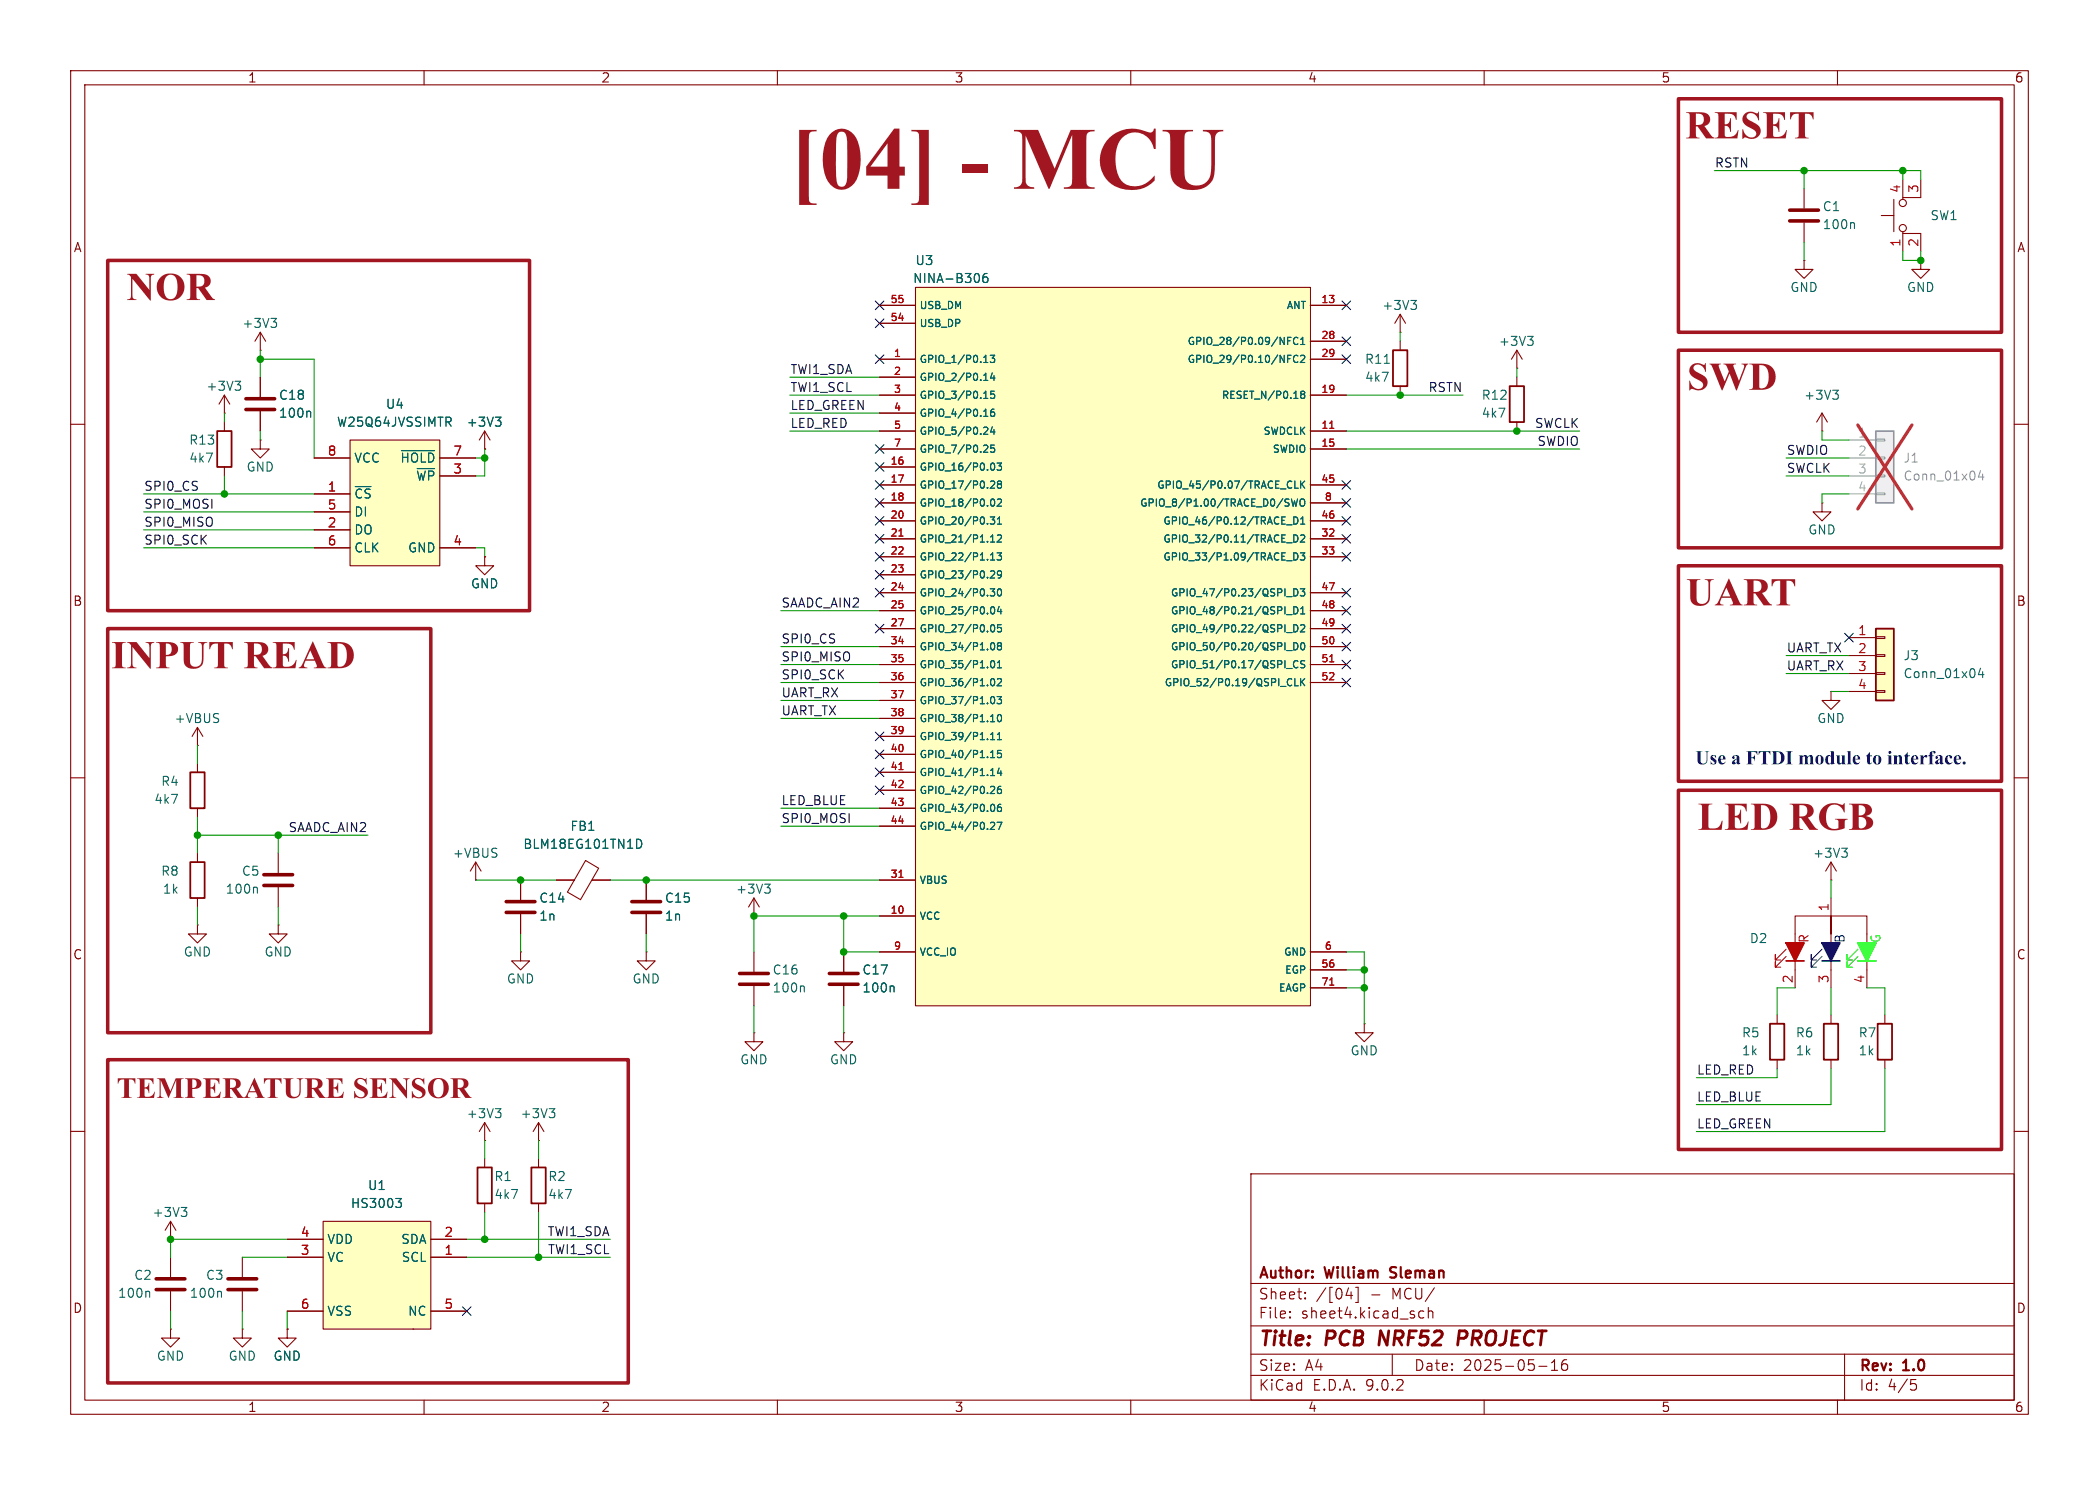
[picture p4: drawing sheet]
<svg xmlns="http://www.w3.org/2000/svg" width="297mm" height="210mm" viewBox="0 0 297 210" stroke-linecap="round" stroke-linejoin="round" font-family="sans-serif">
<g fill="none" stroke="#840000" stroke-width=".15">
<path d="M10 10h277v190h-277zM12 12h273v186h-273zM60 10v2M110 10v2M160 10v2M210 10v2M260 10v2M255.3 26.7v2.8M255.3 31.5v2.8M198.1 47h.1M198.1 44.5v2.5M198.1 48.3v1.2"/>
<path d="M198.1 54.6v1.3M198.1 44.5l-.7 1.2M198.1 44.5l.8 1.2M10 60h2M285 60h2M10 110h2M285 110h2M10 160h2M177 166h108v32h-108zM285 160h2M60 198v2M110 198v2"/>
<path d="M160 198v2M177 194.5h108M177 191.5h108M177 187.5h108M177 181.5h108M182.5 186.3h.1l-.1 .1M182.5 186.3v.1M182.5 185.5v.1M182.5 185.5h.1l-.1 .1M184.7 183.6v.1M184.7 183.6h-.1l.1 .1M184.7 182.8v.1"/>
<path d="M184.7 182.8h-.1l.1 .1M190.5 183.2h.9M191.2 182.7v1M191.8 182.1h.4v2.1h-.4M197 191.5v3M200.8 186.3l.2 .1 .5-.1M201.5 185.5l-.5-.1-.2 .1M202.1 185.5a.37 .37 0 0 1 .6 .1v.8M202.1 184.9v1.5M210 198v2M217.7 193.2h1.2M219.5 193.8h.9"/>
<path d="M219.5 192.7l.5-.4v1.5M221.7 192.3a.59 .59 0 0 0-.7 .6v.6l.1 .2 .4 .1 .2-.1 .1-.5-.1-.3h-.5l-.2 .3M260 198v2M261 191.5v6.5M270.4 195.1h.7M270.5 195.7h.4l.3 .3v.3l-.2 .2-.5 .1"/>
</g>
<path d="M195.4 188.2l-.3 2M207.3 188.2h-.8l-.2 2M207.3 189.2l-.2 .1h-.7" fill="none" stroke="#840000" stroke-width=".4"/>
<path d="M196.8 179.3l-.1 .2 .1 .3M196.7 180.6l.2 .1" fill="none" stroke="#840000" stroke-width=".3"/>
<path d="M253.2 29.7h4.1M253.2 31.2h4.1" fill="none" stroke="#840000" stroke-width=".51"/>
<path d="M262.2 31.5l.2 .2v.6M195.9 51.4h.7M199.6 42.5h.8l-.4 .5M200.2 43l.2 .2v.3l-.2 .3" fill="none" stroke="#006464" stroke-width=".15"/>
<path d="M197.1 49.5h2v5.1h-2z" fill="none" stroke="#840000" stroke-width=".25"/>
<path d="M45.7 172.7h15.3v15.3h-15.3z" fill="#ffffc2"/>
<path d="M24.1 175.3h.1M24.1 172.7l.8 1.3M24.1 172.7l-.7 1.3M24.1 172.7v2.6M40.6 175.3h5.1M40.6 177.8h5.1M45.7 172.7h15.3v15.3h-15.3zM61 175.3h5M61 177.8h5M40.6 185.4h5.1M58.4 188h.1M61 185.4h5" fill="none" stroke="#840000" stroke-width=".15"/>
<path d="M25.6 170.8h.8l-.4 .4M26.2 171.2l.2 .3v.3l-.2 .2M56 169.5h.8l-.4 .5 .3 .1 .1 .4-.3 .3h-.3" fill="none" stroke="#006464" stroke-width=".15"/>
<path d="M129.5 40.6h55.9v101.6h-55.9z" fill="#ffffc2"/>
<g fill="none" stroke="#840000" stroke-width=".15">
<path d="M124.5 43.2h5M124.5 45.7h5M124.5 50.8h5M124.5 53.3h5M124.5 55.9h5M124.5 58.4h5M129.5 40.6h55.9v101.6h-55.9zM185.4 43.2h5.1M185.4 50.8h5.1M185.4 55.9h5.1M185.4 48.3h5.1M124.5 61h5"/>
<path d="M124.5 63.5h5M124.5 66h5M124.5 68.6h5M124.5 71.1h5M124.5 73.7h5M124.5 76.2h5M124.5 78.7h5M185.4 61h5.1M185.4 63.5h5.1M185.4 68.6h5.1M185.4 71.1h5.1M185.4 73.7h5.1"/>
<path d="M185.4 76.2h5.1M185.4 78.7h5.1M124.5 81.3h5M124.5 83.8h5M124.5 86.4h5M124.5 88.9h5M124.5 91.4h5M124.5 94h5M124.5 96.5h5M124.5 99.1h5M185.4 83.8h5.1M185.4 86.4h5.1"/>
<path d="M185.4 88.9h5.1M185.4 91.4h5.1M185.4 94h5.1M185.4 96.5h5.1M124.5 101.6h5M124.5 104.1h5M124.5 106.7h5M124.5 109.2h5M124.5 111.8h5M124.5 114.3h5M124.5 116.8h5M124.5 124.5h5"/>
<path d="M124.5 129.5h5M124.5 134.6h5M185.4 134.6h5.1M185.4 137.2h5.1M185.4 139.7h5.1"/>
</g>
<g fill="none" stroke="#006464" stroke-width=".15">
<path d="M139.7 38.7a.5 .5 0 0 0-.6 .5v.5l.1 .2h.3l.2-.1 .1-.4-.1-.2h-.4l-.2 .2M139.2 51.3h.6M139.2 53.8h.6M139.2 56.3h.6M139.2 58.9h.6M140.1 50.2h.6l-.3 .4 .3 .1v.5l-.2 .1-.4-.1M140.4 52.7l-.2 .8h.6M140.6 57.9h-.2a.68 .68 0 0 0 0 1l.3-.1v-.4l-.2-.1h-.1l-.2 .1M140.6 53.1v.7M140.7 55.3h-.5v.5l.1-.1 .3 .1 .1 .1v.3l-.2 .1-.3-.1M182.2 50.2h.5M182.2 48.2h.3"/>
<path d="M182.2 47.7h.5M182.2 50.7h.3M183.7 50.3a.48 .48 0 0 0-.7 .4 .48 .48 0 0 0 .5 .6l.2-.1M183.7 47.8a.48 .48 0 0 0-.7 .3 .48 .48 0 0 0 .5 .6l.2-.1M184 50.3l.4-.1 .2 .3-.6 .8h.6M184 48.7h.6M184 48l.3-.3v1M184.2 55.8l-.2 .2 .1 .2 .1 .1h.3l.1-.2v-.2l-.2-.1M184.2 55.8l-.2-.2 .2-.3 .3 .1 .1 .1-.2 .3M184.2 55.8h.2M139.7 60.5l.1 .1-.1 .2-.6 .6h.7M139.7 63l.1 .1-.1 .3-.6 .6h.7"/>
<path d="M140.1 73.1h.6l-.3 .4 .3 .1v.4l-.2 .1h-.3M140.2 76.7h.5M140.2 79.2h.5M140.3 68l.3 .1 .1 .2-.6 .7h.6M140.4 65.5a.54 .54 0 0 1 .4 .5 .54 .54 0 0 1-.4 .5M140.4 70.6a.54 .54 0 0 1 .4 .5 .54 .54 0 0 1-.4 .5M140.4 60.4l-.2 .7h.6M140.6 60.7v.7M140.7 62.9h-.5v.5l.1-.1 .3 .1 .1 .1v.4l-.2 .1-.3-.1M141.1 65.5h.6l-.3 .4 .3 .1v.4l-.2 .1-.4-.1M141.1 78.2h.6l-.3 .4 .3 .1v.4l-.2 .1-.4-.1M141.1 70.7l.4-.1 .2 .3-.6 .7h.6"/>
<path d="M141.1 75.7l.4-.1 .2 .3-.6 .8h.6M141.1 74.1h.6M141.1 73.4l.3-.3v1M141.3 68.5l-.2-.2 .2-.3 .3 .1 .1 .1-.2 .3M141.3 68.5l-.2 .2v.1l.2 .2h.3l.1-.2v-.2l-.2-.1M141.3 68.5h.2M182.1 74.2h.7M182.1 76.8h.7M182.1 79.3h.7M182.7 70.6l.3 1 .2-.7 .2 .7 .2-1M183.1 73.1a.51 .51 0 0 1 .6 .5 .51 .51 0 0 1-.6 .5zM183.1 75.6a.51 .51 0 0 1 .6 .6 .51 .51 0 0 1-.6 .5z"/>
<path d="M183.1 78.2a.51 .51 0 0 1 .6 .5 .51 .51 0 0 1-.6 .5zM183.2 68v1h.5M184 78.2h.6l-.3 .4 .3 .1v.4l-.2 .1-.4-.1M184 74.1h.6M184 75.7l.4-.1 .2 .3-.6 .8h.6M184 73.4l.3-.3v1M184 68v1M184.1 70.6h.1a.34 .34 0 0 1 .4 .3v.3a.34 .34 0 0 1-.3 .4 .34 .34 0 0 1-.4-.4v-.3zM184.2 68.5l.4 .5M184.6 68l-.6 .6M140.1 83.3h.6l-.3 .4h.3v.4l-.2 .2h-.2M140.2 93.6l.2-.2a.54 .54 0 0 1 .4 .5 .54 .54 0 0 1-.4 .5l-.2-.2"/>
<path d="M140.3 80.7l.3 .1 .1 .2-.6 .7h.6M140.4 85.8a.54 .54 0 0 1 .4 .5 .54 .54 0 0 1-.4 .5M140.4 88.3a.54 .54 0 0 1 .4 .6 .54 .54 0 0 1-.4 .5M140.4 90.9a.54 .54 0 0 1 .4 .5 .54 .54 0 0 1-.4 .5M140.4 96a.54 .54 0 0 1 .4 .5 .54 .54 0 0 1-.4 .5M140.4 98.5a.54 .54 0 0 1 .4 .5 .54 .54 0 0 1-.4 .5M141.1 98.5h.6l-.3 .4 .3 .1v.4l-.2 .1-.4-.1M141.1 96.1l.4-.1 .2 .3-.6 .7h.6M141.1 93.7l.3-.3v1M141.1 94.4h.6M141.2 83.4l.2-.1a.54 .54 0 0 1 .3 .5 .54 .54 0 0 1-.3 .5l-.2-.1-.1-.3zM141.3 91.3l-.2-.2 .2-.2h.3l.1 .2-.2 .2"/>
<path d="M141.3 91.3l-.2 .2v.2l.2 .2h.3l.1-.2v-.3l-.2-.1M141.3 91.3h.2M141.4 85.8l-.3 .7h.7M141.6 86.1v.7M141.7 88.3h-.5l-.1 .5 .2-.1 .3 .1 .1 .1v.4l-.2 .1-.4-.1M141.7 81.2l-.2 .2h-.2l-.2-.2 .1-.4 .3-.1 .2 .1a.67 .67 0 0 1-.3 .9h-.2M182.1 84.4h.7M182.1 86.9h.7M182.1 89.5h.7M182.1 92h.7M182.1 94.5h.7M182.3 96h.3l.2 .1"/>
<path d="M182.8 96.9l-.2 .1-.3-.1M183.1 83.3a.51 .51 0 0 1 .6 .5 .51 .51 0 0 1-.6 .5zM183.1 85.8a.51 .51 0 0 1 .6 .5 .51 .51 0 0 1-.6 .5zM183.1 88.3a.51 .51 0 0 1 .6 .6 .51 .51 0 0 1-.6 .5zM183.1 90.9a.51 .51 0 0 1 .6 .5 .51 .51 0 0 1-.6 .5zM183.2 96v1h.5M183.7 93.5a.48 .48 0 0 0-.7 .4 .48 .48 0 0 0 .5 .5l.2-.1M184 83.3h.6l-.3 .4h.3v.5l-.2 .1-.4-.1M184 86.8h.6M184 88.4l.4-.1 .2 .3-.6 .8h.6M184 86.1l.3-.3v1M184 96v1"/>
<path d="M184.1 91l.2-.1a.54 .54 0 0 1 .3 .5 .54 .54 0 0 1-.3 .5l-.2-.1-.1-.3zM184.2 96.4l.4 .6M184.6 93.5l-.4-.1-.2 .2 .1 .3 .5 .2v.2l-.2 .1h-.4M184.6 96l-.6 .5M140.2 102.1h.5M140.2 104.6h.5M140.2 103.9l.3-.3v1M140.2 107.1h.5M140.2 109.7h.5M140.3 111.2l.3 .1 .1 .2-.6 .7h.6M140.3 116.3h.3l.1 .3-.6 .7h.6M140.4 113.7a.54 .54 0 0 1 .4 .6 .54 .54 0 0 1-.4 .5"/>
<path d="M141.1 116.3h.7l-.5 1M141.1 103.9l.3-.3v1M141.1 104.6h.6M141.2 101.1l.2-.1a.54 .54 0 0 1 .3 .6 .54 .54 0 0 1-.3 .5l-.2-.1-.1-.3zM141.4 108.6l-.3 .7h.7M141.6 111.2l-.3 .1a.68 .68 0 0 0 0 .9l.4-.1v-.3l-.2-.2h-.2l-.2 .2M141.6 113.7l-.3 .1a.68 .68 0 0 0 0 1l.4-.1v-.4l-.2-.2h-.2l-.2 .2M141.6 109v.7M141.7 106.1h-.5l-.1 .5 .2-.1 .3 .1 .1 .1v.3l-.2 .1-.4-.1"/>
</g>
<path d="M127.2 75.8h.6M188.2 60.6h.5M188.2 93.6h.5M127.2 108.8h.6M127.2 124.1h.6M188.2 139.3h.5" fill="none" stroke="#a90000" stroke-width=".15"/>
<path d="M49.5 62.2h12.7v17.8h-12.7z" fill="#ffffc2"/>
<g fill="none" stroke="#840000" stroke-width=".15">
<path d="M266.2 30.5h1.8M268 28.2v4.6M269.2 32.8v.2h2.6v2.6M269.2 25.4v2.5M269.2 33v2.6M271.8 36.8v1.3h1.2l-1.2 1.3-1.3-1.3h1.3M271.8 36.8h.1M271.8 25.4v2.5h-2.6v.3M44.4 64.8h5.1M44.4 69.9h5.1M44.4 72.4h5.1M44.4 74.9h5.1"/>
<path d="M44.4 77.5h5.1M49.5 62.2h12.7v17.8h-12.7zM62.2 64.8h5.1M62.2 77.5h5.1M62.2 67.3h5.1"/>
<circle cx="269.2" cy="28.7" r=".51"/>
<circle cx="269.2" cy="32.3" r=".51"/>
</g>
<path d="M56.8 63.7h4.7" fill="none" stroke="#006464" stroke-width=".15"/>
<path d="M265.4 61h2.6v10.1h-2.6z" fill="#f0f0f0"/>
<path d="M265.4 61h2.6v10.1h-2.6z" fill="none" stroke="#a1a1a1" stroke-width=".25"/>
<path d="M261.6 62.2h3.8M261.6 64.8h3.8M261.6 67.3h3.8M261.6 69.9h3.8M265.4 62.1h1.3v.3h-1.3zM265.4 64.6h1.3v.3h-1.3zM265.4 67.2h1.3v.2h-1.3zM265.4 69.7h1.3v.3h-1.3z" fill="none" stroke="#a1a1a1" stroke-width=".15"/>
<path d="M280.2 66.6l-.3 .9h.8M280.5 67v.9" fill="none" stroke="#989898" stroke-width=".15"/>
<path d="M262.9 60.1l7.6 11.9M270.5 60.1l-7.6 11.9" fill="none" stroke="#e12e31" stroke-width=".46"/>
<path d="M257.8 58.4l-.8 1.3M257.8 58.4l.8 1.3M257.8 58.4v2.6M257.8 71.1v1.3h1.3l-1.3 1.3-1.3-1.3h1.3M257.8 71.1h.1M257.8 61h.1M27.9 105.4h.1M27.9 102.9l.8 1.2M27.9 102.9l-.7 1.2M27.9 102.9v2.5M266.7 143.5v1.3M266.7 149.9v1.2" fill="none" stroke="#840000" stroke-width=".15"/>
<path d="M259.3 55.2h.8l-.4 .5M259.9 55.7l.2 .2v.3l-.2 .3" fill="none" stroke="#006464" stroke-width=".15"/>
<path d="M265.7 144.8h2v5.1h-2z" fill="none" stroke="#840000" stroke-width=".25"/>
<path d="M252.7 133.4h2.6l-1.3 2.5z" fill="#f00"/>
<path d="M257.8 133.4h2.5l-1.2 2.5z" fill="#00f"/>
<path d="M262.9 133.4h2.5l-1.2 2.5z" fill="#0f0"/>
<g fill="none" stroke="#840000" stroke-width=".15">
<path d="M31.7 59.7v1.3M31.7 66v1.3M36.8 62.2v1.3h1.3l-1.3 1.3-1.2-1.3h1.2M36.8 62.2h.1M259.1 97.8v1.3h1.2l-1.2 1.2-1.3-1.2h1.3M259.1 97.8h.1M254 133.4v-3.9h5.1v2.6v-2.6h5.1v3.9M254 135.9v3.8M259.1 124.5h.1M259.1 121.9v2.6M259.1 127v2.5M259.1 132.1v1.3"/>
<path d="M259.1 135.9v3.8M259.1 121.9l-.8 1.3M259.1 121.9l.7 1.3M264.2 135.9v3.8M259.1 143.5v1.3M259.1 149.9v1.2"/>
</g>
<path d="M252.7 133.4h2.6l-1.3 2.5zM252.7 135.9h2.6" fill="none" stroke="#f00" stroke-width=".25"/>
<path d="M252.7 135.3l-1.5 1.5v-.8v.8h.8M252.7 134.2l-1.5 1.6v-.8v.8h.8M254 133.4v2.5" fill="none" stroke="#f00" stroke-width=".15"/>
<path d="M257.8 133.4h2.5l-1.2 2.5zM257.8 135.9h2.5" fill="none" stroke="#00f" stroke-width=".25"/>
<path d="M257.8 135.3l-1.5 1.5v-.8v.8h.7M257.8 134.2l-1.5 1.6v-.8v.8h.7" fill="none" stroke="#00f" stroke-width=".15"/>
<path d="M262.9 133.4h2.5l-1.2 2.5zM262.9 135.9h2.5" fill="none" stroke="#0f0" stroke-width=".25"/>
<path d="M262.9 135.3l-1.5 1.5v-.8v.8h.7M262.9 134.2l-1.5 1.6v-.8v.8h.7" fill="none" stroke="#0f0" stroke-width=".15"/>
<path d="M261.4 120.7v.3l-.3 .2" fill="none" stroke="#006464" stroke-width=".15"/>
<path d="M30.7 61h2.1v5h-2.1zM258.1 144.8h2v5.1h-2z" fill="none" stroke="#840000" stroke-width=".25"/>
<path d="M265.4 88.9h2.6v10.2h-2.6z" fill="#ffffc2"/>
<path d="M213.6 54.6h2v5.1h-2zM265.4 88.9h2.6v10.2h-2.6zM26.9 109.2h2.1v5.1h-2.1zM26.9 121.9h2.1v5.1h-2.1zM250.4 144.8h2.1v5.1h-2.1zM67.6 165.1h2v5.1h-2zM75.2 165.1h2v5.1h-2z" fill="none" stroke="#840000" stroke-width=".25"/>
<g fill="none" stroke="#840000" stroke-width=".15">
<path d="M255.3 36.8v1.3h1.2l-1.2 1.3-1.3-1.3h1.3M255.3 36.8h.1M31.7 58.4h.1M31.7 55.9l-.7 1.3M31.7 55.9l.8 1.3M31.7 55.9v2.5M36.8 49.5h.1M36.8 47v2.5M36.8 53.3v2.8M36.8 58.2v2.8M36.8 47l-.7 1.3M36.8 47l.8 1.3"/>
<path d="M124.5 43.2h5M124.5 45.7h5M124.5 50.8h5M124.5 53.3h5M124.5 55.9h5M124.5 58.4h5M185.4 43.2h5.1M185.4 50.8h5.1M185.4 55.9h5.1M185.4 48.3h5.1M214.6 52.1h.1M214.6 49.5v2.6"/>
<path d="M214.6 53.3v1.3M214.6 59.7v1.3M214.6 49.5l-.7 1.3M214.6 49.5l.8 1.3M44.4 64.8h5.1M44.4 69.9h5.1M44.4 72.4h5.1M44.4 74.9h5.1M44.4 77.5h5.1M62.2 64.8h5.1M62.2 77.5h5.1M62.2 67.3h5.1"/>
<path d="M68.6 78.7v1.3h1.2l-1.2 1.3-1.3-1.3h1.3M68.6 78.7h.1M68.6 63.5h.1M68.6 61v2.5M68.6 61l-.8 1.2M68.6 61l.7 1.2M124.5 61h5M124.5 63.5h5M124.5 66h5M124.5 68.6h5M124.5 71.1h5M124.5 73.7h5"/>
<path d="M124.5 76.2h5M124.5 78.7h5M185.4 61h5.1M185.4 63.5h5.1M185.4 68.6h5.1M185.4 71.1h5.1M185.4 73.7h5.1M185.4 76.2h5.1M185.4 78.7h5.1M124.5 81.3h5M124.5 83.8h5M124.5 86.4h5"/>
<path d="M124.5 88.9h5M124.5 91.4h5M124.5 94h5M124.5 96.5h5M124.5 99.1h5M185.4 83.8h5.1M185.4 86.4h5.1M185.4 88.9h5.1M185.4 91.4h5.1M185.4 94h5.1M185.4 96.5h5.1M261.6 90.2h3.8"/>
<path d="M261.6 92.7h3.8M261.6 95.3h3.8M261.6 97.8h3.8M265.4 90h1.3v.3h-1.3zM265.4 92.6h1.3v.2h-1.3zM265.4 95.1h1.3v.3h-1.3zM265.4 97.7h1.3v.2h-1.3zM27.9 108v1.2M27.9 114.3v1.3M124.5 101.6h5M124.5 104.1h5M124.5 106.7h5"/>
<path d="M124.5 109.2h5M124.5 111.8h5M124.5 114.3h5M124.5 116.8h5M27.9 130.8v1.3h-1.2l1.2 1.3 1.3-1.3h-1.3M27.9 130.8h.1M27.9 120.7v1.2M27.9 127v1.3M39.4 130.8v1.3h-1.3l1.3 1.3 1.2-1.3h-1.2M39.4 130.8h.1M39.4 120.7v2.7M39.4 125.5v2.8"/>
<path d="M67.3 124.5h.1M67.3 121.9l-.8 1.3M67.3 121.9l.8 1.3M67.3 121.9v2.6M73.7 134.6v1.3h1.2l-1.2 1.3-1.3-1.3h1.3M73.7 134.6h.1M73.7 124.5v2.8M73.7 129.3v2.8M78.7 124.5h2.6M82.9 121.7l1.8 1.1-2.6 4.4-1.8-1zM83.8 124.5h2.6M91.4 134.6v1.3h1.3l-1.3 1.3-1.2-1.3h1.2"/>
<path d="M91.4 134.6h.1M91.4 124.5v2.8M91.4 129.3v2.8M106.7 129.5h.1M106.7 127l-.8 1.3M106.7 127l.7 1.3M106.7 127v2.5M106.7 134.6v2.8M106.7 139.4v2.8M119.4 134.6v2.8M119.4 139.4v2.8M124.5 124.5h5"/>
<path d="M124.5 129.5h5M124.5 134.6h5M185.4 134.6h5.1M185.4 137.2h5.1M185.4 139.7h5.1M68.6 158.8l.7 1.2M68.6 158.8l-.8 1.2M68.6 158.8v2.5M76.2 158.8v2.5M76.2 158.8l.8 1.2M76.2 158.8l-.8 1.2M106.7 146.1v1.2h1.2l-1.2 1.3-1.3-1.3h1.3"/>
<path d="M106.7 146.1h.1M119.4 146.1v1.2h1.2l-1.2 1.3-1.3-1.3h1.3M119.4 146.1h.1M193 144.8v1.3h1.3l-1.3 1.2-1.2-1.2h1.2M193 144.8h.1M251.5 143.5v1.3M251.5 149.9v1.2M24.1 177.8v2.8M34.3 177.8v2.8M40.6 175.3h5.1M40.6 177.8h5.1M61 175.3h5"/>
<path d="M61 177.8h5M68.6 161.3h.1M68.6 163.8v1.3M68.6 170.2v1.3M76.2 161.3h.1M76.2 163.8v1.3M76.2 170.2v1.3M24.1 188v1.2h-1.2l1.2 1.3 1.3-1.3h-1.3M24.1 188h.1M24.1 182.6v2.8M34.3 188v1.2h-1.3l1.3 1.3 1.3-1.3h-1.3M34.3 188h.1"/>
<path d="M34.3 182.6v2.8M40.6 188v1.2h-1.2l1.2 1.3 1.3-1.3h-1.3M40.6 188h.1M40.6 185.4h5.1M61 185.4h5"/>
</g>
<g fill="none" stroke="#006464" stroke-width=".15">
<path d="M139.7 38.7a.5 .5 0 0 0-.6 .5v.5l.1 .2h.3l.2-.1 .1-.4-.1-.2h-.4l-.2 .2M33.3 53.9h.7l-.4 .5M33.8 54.4l.2 .2v.3l-.2 .3M38.3 45h.8l-.4 .5M38.9 45.5l.2 .3v.3l-.2 .2M43.8 58.2l.2 .1v.7M70.1 59h.8l-.4 .5M70.6 59.5l.3 .2v.3l-.3 .3M139.2 51.3h.6M139.2 53.8h.6M139.2 56.3h.6M139.2 58.9h.6"/>
<path d="M140.1 50.2h.6l-.3 .4 .3 .1v.5l-.2 .1-.4-.1M140.4 52.7l-.2 .8h.6M140.6 57.9h-.2a.68 .68 0 0 0 0 1l.3-.1v-.4l-.2-.1h-.1l-.2 .1M140.6 53.1v.7M140.7 55.3h-.5v.5l.1-.1 .3 .1 .1 .1v.3l-.2 .1-.3-.1M182.2 50.2h.5M182.2 48.2h.3M182.2 47.7h.5M182.2 50.7h.3M183.7 50.3a.48 .48 0 0 0-.7 .4 .48 .48 0 0 0 .5 .6l.2-.1M183.7 47.8a.48 .48 0 0 0-.7 .3 .48 .48 0 0 0 .5 .6l.2-.1M184 50.3l.4-.1 .2 .3-.6 .8h.6"/>
<path d="M184 48.7h.6M184 48l.3-.3v1M184.2 55.8l-.2 .2 .1 .2 .1 .1h.3l.1-.2v-.2l-.2-.1M184.2 55.8l-.2-.2 .2-.3 .3 .1 .1 .1-.2 .3M184.2 55.8h.2M216.1 47.6h.8l-.4 .5M216.7 48.1l.2 .2v.3l-.2 .2M56.8 63.7h4.7M139.7 60.5l.1 .1-.1 .2-.6 .6h.7M139.7 63l.1 .1-.1 .3-.6 .6h.7M140.1 73.1h.6l-.3 .4 .3 .1v.4l-.2 .1h-.3M140.2 76.7h.5"/>
<path d="M140.2 79.2h.5M140.3 68l.3 .1 .1 .2-.6 .7h.6M140.4 65.5a.54 .54 0 0 1 .4 .5 .54 .54 0 0 1-.4 .5M140.4 70.6a.54 .54 0 0 1 .4 .5 .54 .54 0 0 1-.4 .5M140.4 60.4l-.2 .7h.6M140.6 60.7v.7M140.7 62.9h-.5v.5l.1-.1 .3 .1 .1 .1v.4l-.2 .1-.3-.1M141.1 65.5h.6l-.3 .4 .3 .1v.4l-.2 .1-.4-.1M141.1 78.2h.6l-.3 .4 .3 .1v.4l-.2 .1-.4-.1M141.1 70.7l.4-.1 .2 .3-.6 .7h.6M141.1 75.7l.4-.1 .2 .3-.6 .8h.6M141.1 74.1h.6"/>
<path d="M141.1 73.4l.3-.3v1M141.3 68.5l-.2-.2 .2-.3 .3 .1 .1 .1-.2 .3M141.3 68.5l-.2 .2v.1l.2 .2h.3l.1-.2v-.2l-.2-.1M141.3 68.5h.2M182.1 74.2h.7M182.1 76.8h.7M182.1 79.3h.7M182.7 70.6l.3 1 .2-.7 .2 .7 .2-1M183.1 73.1a.51 .51 0 0 1 .6 .5 .51 .51 0 0 1-.6 .5zM183.1 75.6a.51 .51 0 0 1 .6 .6 .51 .51 0 0 1-.6 .5zM183.1 78.2a.51 .51 0 0 1 .6 .5 .51 .51 0 0 1-.6 .5zM183.2 68v1h.5"/>
<path d="M184 78.2h.6l-.3 .4 .3 .1v.4l-.2 .1-.4-.1M184 74.1h.6M184 75.7l.4-.1 .2 .3-.6 .8h.6M184 73.4l.3-.3v1M184 68v1M184.1 70.6h.1a.34 .34 0 0 1 .4 .3v.3a.34 .34 0 0 1-.3 .4 .34 .34 0 0 1-.4-.4v-.3zM184.2 68.5l.4 .5M184.6 68l-.6 .6M140.1 83.3h.6l-.3 .4h.3v.4l-.2 .2h-.2M140.2 93.6l.2-.2a.54 .54 0 0 1 .4 .5 .54 .54 0 0 1-.4 .5l-.2-.2M140.3 80.7l.3 .1 .1 .2-.6 .7h.6M140.4 85.8a.54 .54 0 0 1 .4 .5 .54 .54 0 0 1-.4 .5"/>
<path d="M140.4 88.3a.54 .54 0 0 1 .4 .6 .54 .54 0 0 1-.4 .5M140.4 90.9a.54 .54 0 0 1 .4 .5 .54 .54 0 0 1-.4 .5M140.4 96a.54 .54 0 0 1 .4 .5 .54 .54 0 0 1-.4 .5M140.4 98.5a.54 .54 0 0 1 .4 .5 .54 .54 0 0 1-.4 .5M141.1 98.5h.6l-.3 .4 .3 .1v.4l-.2 .1-.4-.1M141.1 96.1l.4-.1 .2 .3-.6 .7h.6M141.1 93.7l.3-.3v1M141.1 94.4h.6M141.2 83.4l.2-.1a.54 .54 0 0 1 .3 .5 .54 .54 0 0 1-.3 .5l-.2-.1-.1-.3zM141.3 91.3l-.2-.2 .2-.2h.3l.1 .2-.2 .2M141.3 91.3l-.2 .2v.2l.2 .2h.3l.1-.2v-.3l-.2-.1M141.3 91.3h.2"/>
<path d="M141.4 85.8l-.3 .7h.7M141.6 86.1v.7M141.7 88.3h-.5l-.1 .5 .2-.1 .3 .1 .1 .1v.4l-.2 .1-.4-.1M141.7 81.2l-.2 .2h-.2l-.2-.2 .1-.4 .3-.1 .2 .1a.67 .67 0 0 1-.3 .9h-.2M182.1 84.4h.7M182.1 86.9h.7M182.1 89.5h.7M182.1 92h.7M182.1 94.5h.7M182.3 96h.3l.2 .1M182.8 96.9l-.2 .1-.3-.1M183.1 83.3a.51 .51 0 0 1 .6 .5 .51 .51 0 0 1-.6 .5z"/>
<path d="M183.1 85.8a.51 .51 0 0 1 .6 .5 .51 .51 0 0 1-.6 .5zM183.1 88.3a.51 .51 0 0 1 .6 .6 .51 .51 0 0 1-.6 .5zM183.1 90.9a.51 .51 0 0 1 .6 .5 .51 .51 0 0 1-.6 .5zM183.2 96v1h.5M183.7 93.5a.48 .48 0 0 0-.7 .4 .48 .48 0 0 0 .5 .5l.2-.1M184 83.3h.6l-.3 .4h.3v.5l-.2 .1-.4-.1M184 86.8h.6M184 88.4l.4-.1 .2 .3-.6 .8h.6M184 86.1l.3-.3v1M184 96v1M184.1 91l.2-.1a.54 .54 0 0 1 .3 .5 .54 .54 0 0 1-.3 .5l-.2-.1-.1-.3zM184.2 96.4l.4 .6"/>
<path d="M184.6 93.5l-.4-.1-.2 .2 .1 .3 .5 .2v.2l-.2 .1h-.4M184.6 96l-.6 .5M280.2 94.5l-.3 .9h.8M280.5 95v.8M90.1 118.7a.64 .64 0 0 1 .7 .6 .64 .64 0 0 1-.7 .7M140.2 102.1h.5M140.2 104.6h.5M140.2 103.9l.3-.3v1M140.2 107.1h.5M140.2 109.7h.5M140.3 111.2l.3 .1 .1 .2-.6 .7h.6M140.3 116.3h.3l.1 .3-.6 .7h.6"/>
<path d="M140.4 113.7a.54 .54 0 0 1 .4 .6 .54 .54 0 0 1-.4 .5M141.1 116.3h.7l-.5 1M141.1 103.9l.3-.3v1M141.1 104.6h.6M141.2 101.1l.2-.1a.54 .54 0 0 1 .3 .6 .54 .54 0 0 1-.3 .5l-.2-.1-.1-.3zM141.4 108.6l-.3 .7h.7M141.6 111.2l-.3 .1a.68 .68 0 0 0 0 .9l.4-.1v-.3l-.2-.2h-.2l-.2 .2M141.6 113.7l-.3 .1a.68 .68 0 0 0 0 1l.4-.1v-.4l-.2-.2h-.2l-.2 .2M141.6 109v.7M141.7 106.1h-.5l-.1 .5 .2-.1 .3 .1 .1 .1v.3l-.2 .1-.4-.1M36.2 125.5l.2 .1v.7M108.2 125h.8l-.4 .5"/>
<path d="M108.7 125.5l.3 .3v.3l-.3 .2M113.6 139.4l.2 .2v.7M126.3 139.4l.2 .2v.7M70.1 156.8h.8l-.4 .5M70.6 157.3l.3 .2v.3l-.3 .3M77.7 156.8h.8l-.4 .5M78.3 157.3l.2 .2v.3l-.2 .3M56 169.5h.8l-.4 .5 .3 .1 .1 .4-.3 .3h-.3M21 182.6l.2 .2v.7M31.2 182.6l.1 .2v.7"/>
</g>
<g fill="none" stroke="#840000" stroke-width=".51">
<path d="M34.8 56.4h4.1M34.8 57.9h4.1M37.3 123.7h4.1M37.3 125.2h4.1M71.6 127.5h4.1M71.6 129h4.1M89.4 127.5h4.1M89.4 129h4.1M104.6 137.7h4.1M104.6 139.2h4.1M117.3 137.7h4.1M117.3 139.2h4.1"/>
<path d="M22.1 180.8h4.1M22.1 182.4h4.1M32.3 180.8h4M32.3 182.4h4"/>
</g>
<g fill="none" stroke="#009600" stroke-width=".15">
<path d="M242.6 24.1h29.2v1.3M255.3 24.1v2.6M255.3 34.3v2.5M269.2 35.6v1.2h2.6v-1.2M269.2 24.1v1.3M31.7 58.4v1.3M36.8 49.5v3.8M36.8 50.8h7.6v14M111.8 55.9h12.7M111.8 53.3h12.7M111.8 58.4h12.7M190.5 55.9h16.5"/>
<path d="M198.1 47v1.3M214.6 52.1v1.2M20.3 77.5h24.1M20.3 69.9h24.1M20.3 74.9h24.1M20.3 72.4h24.1M31.7 67.3v2.6M36.8 61v1.2M67.3 77.5h1.3v1.2M67.3 64.8h1.3M68.6 63.5v3.8h-1.3M111.8 61h12.7"/>
<path d="M190.5 61h33M190.5 63.5h33M252.7 64.8h8.9M252.7 67.3h8.9M257.8 61v1.2h3.8M261.6 69.9h-3.8v1.2M110.5 99.1h14M110.5 86.4h14M110.5 94h14M110.5 96.5h14M110.5 91.4h14M252.7 95.3h8.9"/>
<path d="M252.7 92.7h8.9M259.1 97.8h2.5M27.9 105.4v2.6M27.9 115.6v5.1M27.9 118.1h24.2M39.4 118.1v2.6M110.5 116.8h14M110.5 114.3h14M110.5 101.6h14M27.9 128.3v2.5M39.4 128.3v2.5M67.3 124.5h11.4"/>
<path d="M73.7 132.1v2.5M86.4 124.5h38.1M91.4 132.1v2.5M119.4 129.5v5.1h5.1M124.5 129.5h-17.8v5.1M190.5 134.6h2.5v10.2M190.5 137.2h2.5M190.5 139.7h2.5M254 139.7h-2.5v3.8M259.1 124.5v2.5M259.1 139.7v3.8M264.2 139.7h2.5v3.8"/>
<path d="M106.7 142.2v3.9M119.4 142.2v3.9M251.5 151.1v1.3h-11.5M259.1 151.1v5.1h-19.1M266.7 151.1v8.9h-26.7M34.3 177.8h6.3M40.6 175.3h-16.5v2.5M66 175.3h20.4M66 177.8h20.4M68.6 161.3v2.5M68.6 171.5v3.8M76.2 161.3v2.5"/>
<path d="M76.2 171.5v6.3M24.1 185.4v2.6M34.3 185.4v2.6M40.6 185.4v2.6"/>
</g>
<g fill="none" stroke="#000084" stroke-width=".15">
<path d="M123.9 45.1l1.2 1.2M123.9 50.2l1.2 1.2M123.9 42.6l1.2 1.2M125.1 45.1l-1.2 1.2M125.1 50.2l-1.2 1.2M125.1 42.6l-1.2 1.2M189.9 47.7l1.2 1.2M189.9 50.2l1.2 1.2M189.9 42.6l1.2 1.2M191.1 47.7l-1.2 1.2M191.1 50.2l-1.2 1.2M191.1 42.6l-1.2 1.2"/>
<path d="M123.9 70.5l1.2 1.2M123.9 78.1l1.2 1.2M123.9 65.4l1.2 1.2M123.9 75.6l1.2 1.2M123.9 62.9l1.2 1.2M123.9 68l1.2 1.2M123.9 73.1l1.2 1.2M125.1 70.5l-1.2 1.2M125.1 78.1l-1.2 1.2M125.1 65.4l-1.2 1.2M125.1 75.6l-1.2 1.2M125.1 62.9l-1.2 1.2"/>
<path d="M125.1 68l-1.2 1.2M125.1 73.1l-1.2 1.2M189.9 73.1l1.2 1.2M189.9 68l1.2 1.2M189.9 75.6l1.2 1.2M189.9 78.1l1.2 1.2M189.9 70.5l1.2 1.2M191.1 73.1l-1.2 1.2M191.1 68l-1.2 1.2M191.1 75.6l-1.2 1.2M191.1 78.1l-1.2 1.2M191.1 70.5l-1.2 1.2"/>
<path d="M123.9 88.3l1.2 1.2M123.9 80.7l1.2 1.2M123.9 83.2l1.2 1.2M125.1 88.3l-1.2 1.2M125.1 80.7l-1.2 1.2M125.1 83.2l-1.2 1.2M189.9 85.8l1.2 1.2M189.9 95.9l1.2 1.2M189.9 88.3l1.2 1.2M189.9 90.8l1.2 1.2M189.9 93.4l1.2 1.2M189.9 83.2l1.2 1.2"/>
<path d="M191.1 85.8l-1.2 1.2M191.1 95.9l-1.2 1.2M191.1 88.3l-1.2 1.2M191.1 90.8l-1.2 1.2M191.1 93.4l-1.2 1.2M191.1 83.2l-1.2 1.2M261 89.6l1.2 1.2M262.2 89.6l-1.2 1.2M123.9 111.2l1.2 1.2M123.9 108.6l1.2 1.2M123.9 103.5l1.2 1.2M123.9 106.1l1.2 1.2"/>
<path d="M125.1 111.2l-1.2 1.2M125.1 108.6l-1.2 1.2M125.1 103.5l-1.2 1.2M125.1 106.1l-1.2 1.2M65.4 184.8l1.2 1.2M66.6 184.8l-1.2 1.2"/>
</g>
<path d="M237.5 14h45.7v33h-45.7zM15.2 36.8h59.7v49.6h-59.7zM237.5 49.5h45.7v28h-45.7zM15.2 88.9h45.8v57.2h-45.8zM237.5 80h45.7v30.5h-45.7zM237.5 111.8h45.7v50.8h-45.7zM15.2 149.9h73.7v45.7h-73.7z" fill="none" stroke="#a21622" stroke-width=".5"/>
<path d="M127.2 75.8h.6M188.2 60.6h.5M188.2 93.6h.5M127.2 108.8h.6M127.2 124.1h.6M188.2 139.3h.5" fill="none" stroke="#a90000" stroke-width=".15"/>
<g fill="#009600" stroke="#009600" stroke-width=".15">
<circle cx="76.2" cy="177.8" r=".46"/>
<circle cx="68.6" cy="175.3" r=".46"/>
<circle cx="24.1" cy="175.3" r=".46"/>
<circle cx="106.7" cy="129.5" r=".46"/>
<circle cx="91.4" cy="124.5" r=".46"/>
<circle cx="39.4" cy="118.1" r=".46"/>
<circle cx="73.7" cy="124.5" r=".46"/>
<circle cx="27.9" cy="118.1" r=".46"/>
<circle cx="119.4" cy="129.5" r=".46"/>
<circle cx="119.4" cy="134.6" r=".46"/>
<circle cx="36.8" cy="50.8" r=".46"/>
<circle cx="68.6" cy="64.8" r=".46"/>
<circle cx="31.7" cy="69.9" r=".46"/>
<circle cx="214.6" cy="61" r=".46"/>
<circle cx="198.1" cy="55.9" r=".46"/>
<circle cx="193" cy="137.2" r=".46"/>
<circle cx="193" cy="139.7" r=".46"/>
<circle cx="271.8" cy="36.8" r=".46"/>
<circle cx="255.3" cy="24.1" r=".46"/>
<circle cx="269.2" cy="24.1" r=".46"/>
</g>
<g font-size="12.5" fill="#a21622">
<text x="111.8" y="28.2">[04]</text>
<text x="135.9" y="28.2">- MCU</text>
</g>
<g font-size="5.6" fill="#a21622">
<text x="238.5" y="21">RESET</text>
<text x="17.9" y="43.9">NOR</text>
<text x="238.7" y="56.6">SWD</text>
<text x="238.6" y="87.1">UART</text>
<text x="15.7" y="96">INPUT READ</text>
<text x="240.2" y="118.8">LED RGB</text>
</g>
<text font-size="4.2" fill="#a21622" x="16.5" y="156.4">TEMPERATURE SENSOR</text>
<text font-size="2.8" fill="#0000c2" x="239.9" y="108.8">Usea FTDI moduletointerface.</text>
<g font-size="2.8" fill="#840000">
<text x="178" y="190.9">Title:</text>
<text x="187.7" y="190.9">PCB</text>
<text x="196" y="190.9">NRF52</text>
<text x="207.9" y="190.9">PROJECT</text>
</g>
<g font-size="2.1" fill="#840000">
<text x="178" y="184">Sheet:</text>
<text x="178" y="181.2">Author:</text>
<text x="186.2" y="184">/[04]</text>
<text x="187.6" y="181.2">William</text>
<text x="194" y="184">-</text>
<text x="197.1" y="184">MCU/</text>
<text x="197.4" y="181.2">Sleman</text>
<text x="178" y="186.7">File:</text>
<text x="184.1" y="186.7">sheet4.kicad_sch</text>
<text x="178" y="196.9">KiCad</text>
<text x="178" y="194.1">Size:</text>
<text x="184.7" y="194.1">A4</text>
<text x="185.7" y="196.9">E.D.A.</text>
<text x="193.3" y="196.9">9.0.2</text>
<text x="200" y="194.1">Date:</text>
<text x="207" y="194.1">2025-05-16</text>
<text x="263" y="194.3">Rev:</text>
<text x="263" y="196.9">Id:</text>
<text x="267.1" y="196.9">4/5</text>
<text x="269.4" y="194.3">1.0</text>
</g>
<g font-size="1.8" fill="#840000">
<text x="35" y="11.9">1</text>
<text x="85" y="11.9">2</text>
<text x="135" y="11.9">3</text>
<text x="185" y="11.9">4</text>
<text x="235" y="11.9">5</text>
<text x="285" y="11.9">6</text>
<text x="10.3" y="35.9">A</text>
<text x="285.3" y="35.9">A</text>
<text x="10.3" y="85.9">B</text>
<text x="285.3" y="85.9">B</text>
<text x="10.3" y="135.9">C</text>
<text x="285.3" y="135.9">C</text>
<text x="10.3" y="185.9">D</text>
<text x="285.3" y="185.9">D</text>
<text x="35" y="199.9">1</text>
<text x="85" y="199.9">2</text>
<text x="135" y="199.9">3</text>
<text x="185" y="199.9">4</text>
<text x="235" y="199.9">5</text>
<text x="285" y="199.9">6</text>
</g>
<g font-size="1.8" fill="#0f0f0f">
<text x="242.6" y="23.8">RSTN</text>
<text x="111.8" y="53">TWI1_SDA</text>
<text x="111.8" y="55.5">TWI1_SCL</text>
<text x="111.8" y="58.1">LED_GREEN</text>
<text x="202" y="55.5">RSTN</text>
<text x="111.8" y="60.6">LED_RED</text>
<text x="217.1" y="60.6">SWCLK</text>
<text x="217.5" y="63.2">SWDIO</text>
<text x="252.7" y="64.4">SWDIO</text>
<text x="20.3" y="69.5">SPI0_CS</text>
<text x="252.7" y="67">SWCLK</text>
<text x="20.3" y="77.1">SPI0_SCK</text>
<text x="20.3" y="74.6">SPI0_MISO</text>
<text x="20.3" y="72">SPI0_MOSI</text>
<text x="110.5" y="86">SAADC_AIN2</text>
<text x="110.5" y="93.6">SPI0_MISO</text>
<text x="110.5" y="91.1">SPI0_CS</text>
<text x="252.7" y="94.9">UART_RX</text>
<text x="252.7" y="92.4">UART_TX</text>
<text x="110.5" y="96.2">SPI0_SCK</text>
<text x="110.5" y="98.7">UART_RX</text>
<text x="110.5" y="101.3">UART_TX</text>
<text x="110.5" y="114">LED_BLUE</text>
<text x="40.7" y="117.8">SAADC_AIN2</text>
<text x="110.5" y="116.5">SPI0_MOSI</text>
<text x="240" y="155.9">LED_BLUE</text>
<text x="240" y="152.1">LED_RED</text>
<text x="240" y="159.7">LED_GREEN</text>
<text x="77.4" y="174.9">TWI1_SDA</text>
<text x="77.4" y="177.5">TWI1_SCL</text>
</g>
<g font-size="1.8" fill="#a90000">
<text x="269" y="27.4" transform="rotate(-90 269 27.4)">4</text>
<text x="271.5" y="27.4" transform="rotate(-90 271.5 27.4)">3</text>
<text x="269" y="35" transform="rotate(-90 269 35)">1</text>
<text x="271.5" y="35" transform="rotate(-90 271.5 35)">2</text>
<text x="46.3" y="64.5">8</text>
<text x="64.1" y="64.5">7</text>
<text x="46.3" y="69.6">1</text>
<text x="64.1" y="67.1">3</text>
<text x="46.3" y="72.1">5</text>
<text x="46.3" y="74.7">2</text>
<text x="46.3" y="77.2">6</text>
<text x="64.1" y="77.2">4</text>
<text x="262.8" y="89.9">1</text>
<text x="262.8" y="92.5">2</text>
<text x="262.8" y="95">3</text>
<text x="262.8" y="97.5">4</text>
<text x="258.8" y="129" transform="rotate(-90 258.8 129)">1</text>
<text x="253.7" y="139.1" transform="rotate(-90 253.7 139.1)">2</text>
<text x="258.8" y="139.1" transform="rotate(-90 258.8 139.1)">3</text>
<text x="263.9" y="139.1" transform="rotate(-90 263.9 139.1)">4</text>
<text x="42.5" y="175">4</text>
<text x="42.5" y="177.5">3</text>
<text x="62.8" y="175">2</text>
<text x="62.8" y="177.5">1</text>
<text x="42.5" y="185.2">6</text>
<text x="62.8" y="185.2">5</text>
</g>
<g font-size="1.8" fill="#006464">
<text x="257.8" y="30.1">C1</text>
<text x="257.8" y="32.6">100n</text>
<text x="273.1" y="31.3">SW1</text>
<text x="129.1" y="40.2">NINA-B306</text>
<text x="129.4" y="37.7">U3</text>
<text x="253.2" y="41.5">GND</text>
<text x="269.7" y="41.5">GND</text>
<text x="34.2" y="46.6">+3V3</text>
<text x="195.5" y="44">+3V3</text>
<text x="193" y="51.7">R11</text>
<text x="212" y="49.1">+3V3</text>
<text x="29.1" y="55.5">+3V3</text>
<text x="39.4" y="59.3">100n</text>
<text x="39.4" y="56.7">C18</text>
<text x="54.5" y="58">U4</text>
<text x="193" y="54.2">4k7</text>
<text x="209.6" y="59.3">4k7</text>
<text x="209.6" y="56.7">R12</text>
<text x="255.2" y="56.7">+3V3</text>
<text x="26.7" y="65.6">4k7</text>
<text x="26.7" y="63.1">R13</text>
<text x="47.6" y="60.6">W25Q64JVSSIMTR</text>
<text x="50" y="65.6">VCC</text>
<text x="56.6" y="65.6">~{HOLD}</text>
<text x="65.9" y="60.6">+3V3</text>
<text x="34.8" y="66.9">GND</text>
<text x="50" y="70.7">~{CS}</text>
<text x="58.8" y="68.2">~{WP}</text>
<text x="50" y="73.3">DI</text>
<text x="50" y="75.8">DO</text>
<text x="255.8" y="75.8">GND</text>
<text x="50" y="78.3">CLK</text>
<text x="57.6" y="78.3">GND</text>
<text x="66.5" y="83.4">GND</text>
<text x="269.2" y="93.6">J3</text>
<text x="269.2" y="96.1">Conn_01x04</text>
<text x="24.6" y="102.5">+VBUS</text>
<text x="257" y="102.5">GND</text>
<text x="21.7" y="113.9">4k7</text>
<text x="22.7" y="111.4">R4</text>
<text x="80.6" y="117.7">FB1</text>
<text x="22.7" y="124.1">R8</text>
<text x="34.1" y="124.1">C5</text>
<text x="64" y="121.5">+VBUS</text>
<text x="74" y="120.2">BLM18EG101TN1D</text>
<text x="256.4" y="121.5">+3V3</text>
<text x="22.9" y="126.6">1k</text>
<text x="31.8" y="126.6">100n</text>
<text x="76.2" y="130.4">1n</text>
<text x="76.2" y="127.9">C14</text>
<text x="94" y="130.4">1n</text>
<text x="94" y="127.9">C15</text>
<text x="104" y="126.6">+3V3</text>
<text x="25.9" y="135.5">GND</text>
<text x="37.3" y="135.5">GND</text>
<text x="247.5" y="133.6">D2</text>
<text x="71.6" y="139.3">GND</text>
<text x="89.4" y="139.3">GND</text>
<text x="109.2" y="140.6">100n</text>
<text x="109.2" y="138">C16</text>
<text x="121.9" y="140.6">100n</text>
<text x="121.9" y="138">C17</text>
<text x="191" y="149.5">GND</text>
<text x="246.4" y="146.9">R5</text>
<text x="246.4" y="149.5">1k</text>
<text x="254" y="146.9">R6</text>
<text x="254" y="149.5">1k</text>
<text x="262.9" y="146.9">R7</text>
<text x="262.9" y="149.5">1k</text>
<text x="104.6" y="150.7">GND</text>
<text x="117.3" y="150.7">GND</text>
<text x="65.9" y="158.3">+3V3</text>
<text x="73.6" y="158.3">+3V3</text>
<text x="69.9" y="167.2">R1</text>
<text x="77.5" y="167.2">R2</text>
<text x="21.5" y="172.3">+3V3</text>
<text x="49.5" y="171">HS3003</text>
<text x="52" y="168.5">U1</text>
<text x="69.9" y="169.8">4k7</text>
<text x="77.5" y="169.8">4k7</text>
<text x="46.2" y="176.1">VDD</text>
<text x="46.2" y="178.7">VC</text>
<text x="56.7" y="176.1">SDA</text>
<text x="56.7" y="178.7">SCL</text>
<text x="16.6" y="183.7">100n</text>
<text x="18.9" y="181.2">C2</text>
<text x="26.8" y="183.7">100n</text>
<text x="29.1" y="181.2">C3</text>
<text x="46.2" y="186.3">VSS</text>
<text x="57.6" y="186.3">NC</text>
<text x="22.1" y="192.6">GND</text>
<text x="32.3" y="192.6">GND</text>
<text x="38.6" y="192.6">GND</text>
</g>
<g font-size="1.8" fill="#aaa">
<text x="262.8" y="62">1</text>
<text x="262.8" y="64.5">2</text>
<text x="262.8" y="67.1">3</text>
<text x="262.8" y="69.6">4</text>
</g>
<g font-size="1.8" fill="#989898">
<text x="269.2" y="65.6">J1</text>
<text x="269.2" y="68.2">Conn_01x04</text>
</g>
<text font-size="1.8" fill="#f00" x="256.1" y="133.5" transform="rotate(-90 256.1 133.5)">R</text>
<text font-size="1.8" fill="#00f" x="261.2" y="133.5" transform="rotate(-90 261.2 133.5)">B</text>
<text font-size="1.8" fill="#0f0" x="266.3" y="133.5" transform="rotate(-90 266.3 133.5)">G</text>
<g font-size="1.4" fill="#a90000">
<text x="125.9" y="42.9">55</text>
<text x="125.9" y="45.5">54</text>
<text x="186.9" y="42.9">13</text>
<text x="126.4" y="50.5">1</text>
<text x="126.4" y="53.1">2</text>
<text x="186.9" y="48">28</text>
<text x="186.9" y="50.5">29</text>
<text x="126.4" y="55.6">3</text>
<text x="126.4" y="58.2">4</text>
<text x="186.9" y="55.6">19</text>
<text x="125.9" y="65.8">16</text>
<text x="126.4" y="60.7">5</text>
<text x="126.4" y="63.2">7</text>
<text x="186.9" y="60.7">11</text>
<text x="186.9" y="63.2">15</text>
<text x="125.9" y="68.3">17</text>
<text x="125.9" y="70.9">18</text>
<text x="186.9" y="68.3">45</text>
<text x="187.3" y="70.9">8</text>
<text x="125.9" y="73.4">20</text>
<text x="125.9" y="75.9">21</text>
<text x="186.9" y="73.4">46</text>
<text x="186.9" y="75.9">32</text>
<text x="125.9" y="78.5">22</text>
<text x="125.9" y="81">23</text>
<text x="125.9" y="83.6">24</text>
<text x="186.9" y="78.5">33</text>
<text x="186.9" y="83.6">47</text>
<text x="125.9" y="86.1">25</text>
<text x="125.9" y="88.6">27</text>
<text x="186.9" y="86.1">48</text>
<text x="186.9" y="88.6">49</text>
<text x="125.9" y="91.2">34</text>
<text x="125.9" y="93.7">35</text>
<text x="186.9" y="91.2">50</text>
<text x="186.9" y="93.7">51</text>
<text x="125.9" y="96.3">36</text>
<text x="125.9" y="98.8">37</text>
<text x="125.9" y="101.3">38</text>
<text x="186.9" y="96.3">52</text>
<text x="125.9" y="103.9">39</text>
<text x="125.9" y="106.4">40</text>
<text x="125.9" y="109">41</text>
<text x="125.9" y="111.5">42</text>
<text x="125.9" y="114">43</text>
<text x="125.9" y="116.6">44</text>
<text x="125.9" y="124.2">31</text>
<text x="125.9" y="129.3">10</text>
<text x="126.4" y="134.4">9</text>
<text x="186.9" y="136.9">56</text>
<text x="187.3" y="134.4">6</text>
<text x="186.9" y="139.4">71</text>
</g>
<g font-size="1.4" fill="#006464">
<text x="130" y="43.9">USB_DM</text>
<text x="130" y="46.5">USB_DP</text>
<text x="181.9" y="43.9">ANT</text>
<text x="130" y="51.5">GPIO_1/P0.13</text>
<text x="167.9" y="49">GPIO_28/P0.09/NFC1</text>
<text x="167.9" y="51.5">GPIO_29/P0.10/NFC2</text>
<text x="130" y="54.1">GPIO_2/P0.14</text>
<text x="130" y="56.6">GPIO_3/P0.15</text>
<text x="130" y="59.2">GPIO_4/P0.16</text>
<text x="172.8" y="56.6">RESET_N/P0.18</text>
<text x="130" y="61.7">GPIO_5/P0.24</text>
<text x="130" y="64.2">GPIO_7/P0.25</text>
<text x="178.7" y="61.7">SWDCLK</text>
<text x="180" y="64.2">SWDIO</text>
<text x="130" y="66.8">GPIO_16/P0.03</text>
<text x="130" y="69.3">GPIO_17/P0.28</text>
<text x="130" y="71.9">GPIO_18/P0.02</text>
<text x="161.2" y="71.9">GPIO_8/P1.00/TRACE_D0/SWO</text>
<text x="163.6" y="69.3">GPIO_45/P0.07/TRACE_CLK</text>
<text x="130" y="74.4">GPIO_20/P0.31</text>
<text x="130" y="76.9">GPIO_21/P1.12</text>
<text x="164.5" y="74.4">GPIO_46/P0.12/TRACE_D1</text>
<text x="164.5" y="76.9">GPIO_32/P0.11/TRACE_D2</text>
<text x="130" y="79.5">GPIO_22/P1.13</text>
<text x="130" y="82">GPIO_23/P0.29</text>
<text x="164.5" y="79.5">GPIO_33/P1.09/TRACE_D3</text>
<text x="130" y="84.6">GPIO_24/P0.30</text>
<text x="130" y="87.1">GPIO_25/P0.04</text>
<text x="130" y="89.6">GPIO_27/P0.05</text>
<text x="165.5" y="84.6">GPIO_47/P0.23/QSPI_D3</text>
<text x="165.5" y="87.1">GPIO_48/P0.21/QSPI_D1</text>
<text x="165.5" y="89.6">GPIO_49/P0.22/QSPI_D2</text>
<text x="130" y="92.2">GPIO_34/P1.08</text>
<text x="130" y="94.7">GPIO_35/P1.01</text>
<text x="165.5" y="92.2">GPIO_50/P0.20/QSPI_D0</text>
<text x="165.5" y="94.7">GPIO_51/P0.17/QSPI_CS</text>
<text x="130" y="97.3">GPIO_36/P1.02</text>
<text x="130" y="99.8">GPIO_37/P1.03</text>
<text x="164.7" y="97.3">GPIO_52/P0.19/QSPI_CLK</text>
<text x="130" y="102.3">GPIO_38/P1.10</text>
<text x="130" y="104.9">GPIO_39/P1.11</text>
<text x="130" y="107.4">GPIO_40/P1.15</text>
<text x="130" y="110">GPIO_41/P1.14</text>
<text x="130" y="112.5">GPIO_42/P0.26</text>
<text x="130" y="115">GPIO_43/P0.06</text>
<text x="130" y="117.6">GPIO_44/P0.27</text>
<text x="130" y="125.2">VBUS</text>
<text x="130" y="130.3">VCC</text>
<text x="130" y="135.4">VCC_IO</text>
<text x="181.6" y="135.4">GND</text>
<text x="181.7" y="137.9">EGP</text>
<text x="180.8" y="140.4">EAGP</text>
</g>
</svg>
